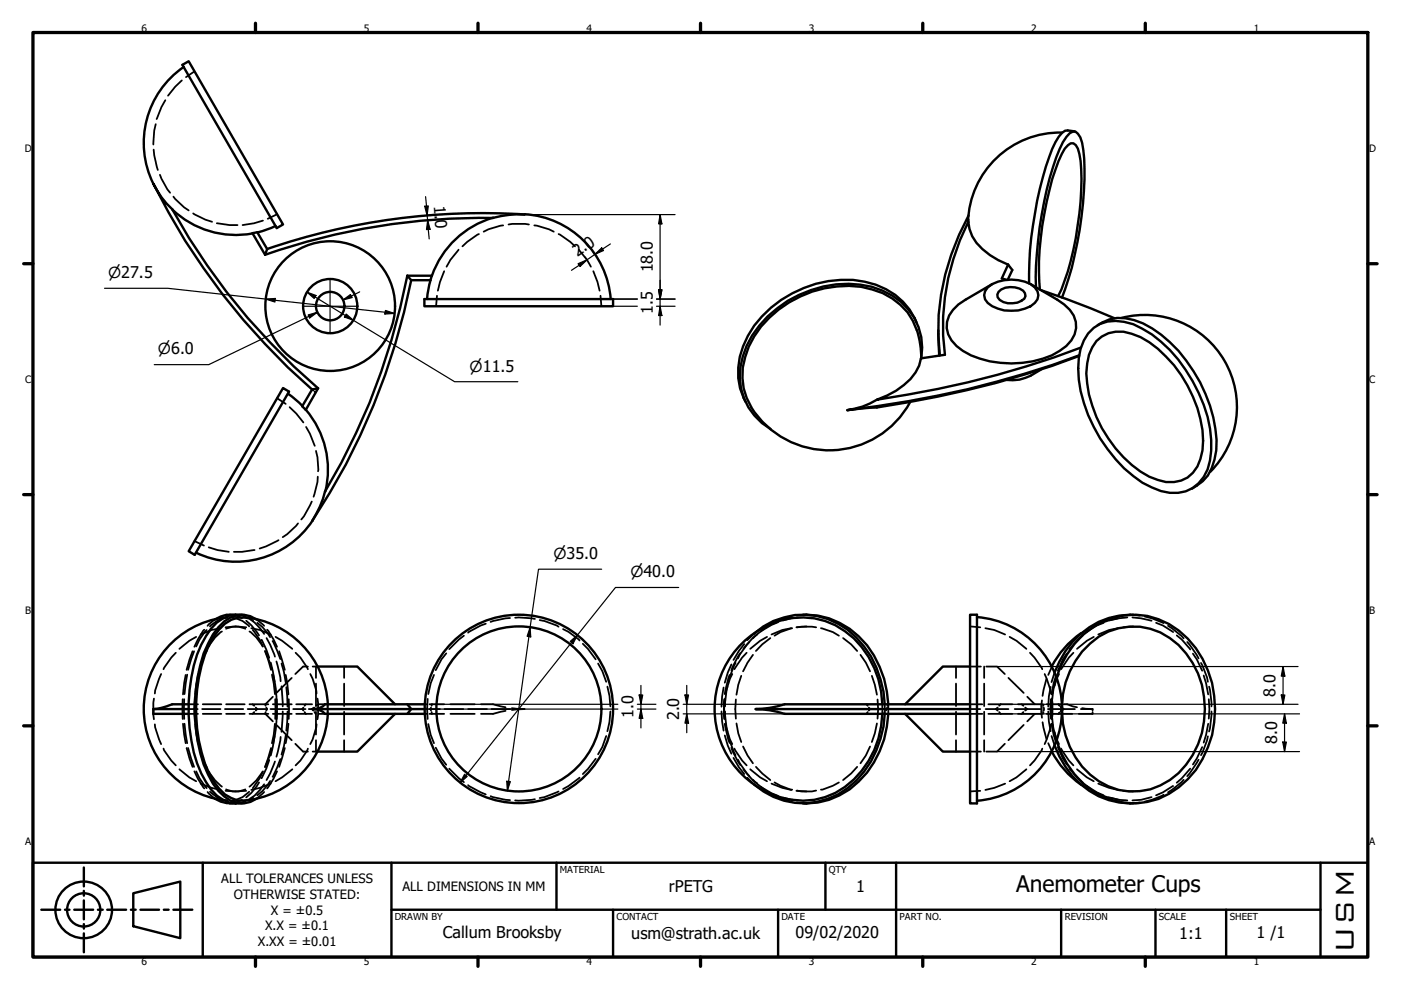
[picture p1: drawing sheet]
<svg xmlns="http://www.w3.org/2000/svg" width="297mm" height="210mm" viewBox="0 0 297 210" stroke-linecap="round" stroke-linejoin="round" font-family="sans-serif">
<!-- layer: Hidden (ISO) -->
<g fill="none" stroke="#000" stroke-width=".38">
<path d="M38.5 17.1l-1.4 1.3-1.5 1.9M41.2 15.1l-1.8 1.3M32.6 31.7l.1 1.2 .8 3.1M33 26.3l-.3 1.4-.2 2.9M33.9 37.1l1.6 3.1 .6 .7M35.1 21.2l-.9 1.5-1 2.5M36.8 41.7l2.3 2.3 .9 .6M41 45.2l2.6 1.4 1.4 .4M46 47.3l2.7 .4h1.7M55.8 46.8l-2 .5-2.4 .4M58.7 45.4l-1.9 1M94.2 57.5l-.9 2.3-.5 1.8"/>
<path d="M97.2 52.9l-1.7 2.2-.8 1.5M101.5 49.6l-2.4 1.7-1.1 .9M106.7 47.8l-3.1 .8-1 .5M107.8 47.6l.8-.1 3.5 .1M113.3 47.8l3.1 .8 1 .5M118.4 49.6l2.5 1.7 1 .9M122.7 52.9l1.8 2.2 .8 1.5M125.8 57.5l.9 2.3 .4 1.8M92.6 62.7l-.1 2.2M127.3 62.7l.2 2.2M58.7 84.4l1.9 1.2M61.4 86.3l1.4 1.4 1.5 1.9"/>
<path d="M64.9 90.5l.8 1.5 1 2.5M66.2 82.6l.2 .2M66.7 83l.2 .2M67 95.6l.3 1.3 .1 3M41.2 114.7l2 1M44.3 116l1.8 .6 2.4 .4M54 116.6l-2.7 .4h-1.7M59.1 114.5l-2.7 1.4-1.3 .4M63.2 111l-2.3 2.3-1 .6M66.1 106.3l-1.6 3.1-.6 .7M67.4 101.1l-.1 1.1-.8 3.1M37.3 138.4l-1 1-1.6 2.5"/>
<path d="M40.8 138.1l-1.2 3.9M41.1 138.1l-1.2 3.9M41.6 135l-1.5 .9-2.1 1.7M43.3 133.5l-1.3 2-.8 1.6M43.8 133.6l-1.5 2-.7 1.5M43.8 138l-1.1 2.5-.3 1.5M45.5 131.4l-1.5 1.3M46.7 133.2l-1.9 .4-2.3 .9M47.1 133.9a7.9 7.9 0 0 0-2.8 3.2M47.4 131h.3M47.8 133l2.2-.2 2.2 .2M47.9 133.3a4.5 4.5 0 0 1 4.1 0"/>
<path d="M47.9 130.9h.4M48.2 131a5.9 5.9 0 0 0-3.7 1.8M49.2 131a5.5 5.5 0 0 1 3.6 1.8M49.3 130.4l1.4 .3 .6 .4M50 130.3l2.1 .5M51.7 130.9l1.3 .3 .7 .3M52.2 131.6l1.1 1 1.6 2.1M52.9 133.9a8.7 8.7 0 0 1 2.8 3.2M53 131.3l1 .7 2 2.4M53.3 133.2l1.8 .4 2.3 .9M53.6 133.6l1.5 2 .7 1.5M54.4 131.4l1.6 1.3"/>
<path d="M54.5 132.1l1.1 .8 1.7 2.2M55.4 135.7l1.1 2 .6 1.8M56.2 138.1l1.3 3.9M56.2 138l1.5 4M56.5 135.3l.8 1.4 1 2.5M56.6 133.5l1.4 2 .7 1.6M57.8 135.9l1.6 3.8M58.4 135l1.4 .9 2.2 1.7M59.2 138.1l1.2 3.9M62.7 138.4l1 1 1.6 2.5M94.6 138.5l-1 1.3-1.2 2.3M98.4 134.8l-1.1 .8-2.1 2"/>
<path d="M103 132.2l-1.1 .4-2.6 1.5M108.1 131l-.9 .1-3.2 .8M109.2 131l.8-.1 3.4 .3M114.4 131.5l1 .2 3 1.2M119.4 133.4l1.1 .6 2.4 1.8M123.6 136.5l1.1 1.1 1.6 2.2M157 138.5l-1.7 2.9-.2 .7M157.8 136.6l-1.1 1.4-1.2 1.9M158.3 138.4l-.9 1-1.7 2.5M158.9 136.1l-2.1 2.7-.3 .8M159.6 138.8l-1.1 1.7-1 1.8M159.9 134.3l-1.5 1.4"/>
<path d="M160.5 134.5l-.9 .7-2 2.4M162.6 135l-1.4 .9-2.1 1.7M162.9 132.7l-2.8 2.1-.5 .6M163.3 135.3l-1.7 1.3-1.3 1.4M165 131.9l-1.4 .6-2.3 1.4M167.8 133.2l-1.9 .4-2.3 .9M167.8 130.7l-1.4 .4-2.6 1M168 133.2l-2.5 .8-1.3 .8M168 131l-2 .5M169 133l.9-.1 3.1 .1M171 130.3l-2.1 .2M171 132.8l-2.2 .2"/>
<path d="M174.1 133.2l2.5 .8 1.3 .8M178.8 135.3l1.7 1.3 1.2 1.4M182.4 138.8l1.2 1.7 .9 1.8M205.7 132.8l2.1 .2M208.9 133.2l1.9 .4 2.3 .9M214.1 135l1.4 .9 2.1 1.7M218.4 138.4l.9 1 1.7 2.5M226.2 138.6l-.8 1.2-1.1 2.4M227.6 138.4l-1 1-1.6 2.5M229.6 134.7l-1.1 .9-1.7 2.1M230.7 133.4l-1.5 .9M231.9 135l-1.5 .9-2.1 1.7"/>
<path d="M234 132.1l-1.5 .5-2.1 1.4M234.8 131.7l-3.3 1.2M237 133.2l-1.9 .4-2.2 .9M237.3 131l-1.7 .4M239 130.9l-1.8 .2-2.3 .5M239.6 130.3l2.1 .2M240.1 130.9l1.8 .2 2.3 .5M240.3 132.8l-2.2 .2M242.7 130.7l1.5 .4 2.5 1M245.1 132.1l1.5 .5 2.1 1.4M247.6 132.7l2.9 2.1 .5 .6M249.5 134.7l1.1 .9 1.7 2.1"/>
<path d="M251.7 136.1l2.4 3.5M252.9 138.6l.8 1.2 1.2 2.4M32.6 148.1l-.1 .9 .1 3.5M32.8 153.6l.1 .6 1.3 3.6M34.2 142.9l-1.3 3.5-.1 .6M34.7 158.7l1.6 2.6 1 1M38.7 148.2v4.2M38.8 153.5l.6 4.1M39.1 148.2v4.2M39.1 153.5l.6 4.1M39.4 143.1l-.6 4.1M39.6 158.6l1.2 4"/>
<path d="M39.7 143l-.6 4.2M39.9 158.6l1.2 4M40 149.3h2M40 150.3h1.9M40 151.4h2M41.3 148.2l-.1 2.1 .1 2.1M41.4 153.5l.2 2 .4 2.2M42 143l-.4 2.2-.2 2M42.4 158.7l.3 1.5 1.1 2.5M42.9 150.3h3.8M43 149.3h3.9M43 151.4h3.9"/>
<path d="M47.7 150.3h3.9M47.9 149.3h4M47.9 151.4h4M52.5 150.3h3.9M52.9 149.3h4M52.9 151.4h4M53.5 149.3l.4 .3M53.9 151l-.4 .4M54.2 150l.3 .3-.3 .4M56.2 149.3l.1 .3M56.3 151.4l1.5 1.5M56.3 151l-.1 .4"/>
<path d="M56.5 150l.1 .3-.1 .4M57.3 150.3h3.9M57.4 140.5l.8 4.1M57.5 158.6l-1.3 4M57.7 143l.6 4.2M57.7 158.7l-1.5 4M57.8 147.7l-1.5 1.6M57.8 149.3h4M57.8 151.4h4M57.9 143l.5 2.2 .1 2M58.2 156.1l-.8 4.1M58.3 153.5l-.3 2.3-.3 1.8"/>
<path d="M58.4 145.6l.3 4.2M58.4 148.2v4.2M58.5 153.5l-.1 2-.5 2.2M58.6 140.2l.8 3.4 .1 .8M58.6 153.7l3.2 3.2M58.7 150.8l-.3 4.2M58.7 148.2v4.2M59.5 156.2l-.9 4.2M59.7 145.5l.2 4.3M59.7 140.7l.5 1.8 .4 2.2M59.9 150.8l-.2 4.4M60.4 158.6l-1.2 4"/>
<path d="M60.6 143.1l.6 4.1M60.6 155.9l-.4 2.3-.5 1.8M60.7 145.7l.3 4.1M61 150.8l-.3 4.1M61.2 153.5l-.6 4.1M61.2 148.2v4.2M61.8 143.7l-3.2 3.2M62.2 150.3h2.6M62.6 157.7l1.7 1.7h1M62.8 149.3h3.4M62.8 151.4h3.4M64.3 150l-.2 .3 .2 .4"/>
<path d="M64.6 151l.2 .4M64.8 149.3l-.2 .3M65.3 158.7l-1.6 2.6-1 1M65.3 141.3h-1l-1.7 1.6M65.5 150.3h.7M65.8 142.9l.5 1 .8 3.1M66.2 150.3l.2 .4M66.3 159.4h1M66.3 141.3h1M66.6 150l-.4 .3M66.7 151l.2 .4M67 141.3v2.4"/>
<path d="M67 144.9v4.8M67 150.9v4.8M67 156.9v2.5M67.1 153.6l-.8 3.2-.5 1M67.3 148.1l.1 .9-.1 3.5M67.4 149.3l-.4 .3M67.6 149.3h1.3M67.6 151.4h1.3M69.5 149.3v.7M69.5 150.7v.7M73 141.3v2.4M73 144.9v4.8"/>
<path d="M73 150.9v4.8M73 156.9v2.5M90 149.3h.6M90 150.3h.4M90 151.4h.6M90.7 148.2l-.1 2.1 .1 2.1M90.8 153.5l.5 2.3 .7 1.8M90.9 150.3h2.4M91.1 149.3h3.1M91.1 151.4h3.1M91.4 150l-.2 .3 .2 .4M91.5 151l.1 .4"/>
<path d="M91.6 149.3l-.1 .3M92 143.1l-.7 1.8-.5 2.3M92.4 158.5l1.2 2.3 1 1.4M94.2 150.3h4M95.5 149.3h5.1M95.5 151.4h5.1M99.3 150.3h4M102 149.3h2.5l2.7 .7M104.2 150.3h4M107.2 150.7l-2.7 .7h-2.5M108.5 150.1l2.7 .2M109.2 150.3h2"/>
<path d="M111.2 150.3l-2.7 .2M126.8 140.7l.9 1.6 .8 2.3M128.5 156.1l-.8 2.3-.9 1.5M128.8 145.6l.4 1.9 .2 2.3M129.4 150.8l-.2 2.3-.4 1.9M153 150.8l.4 4.1M153.4 145.8l-.3 1.9-.1 2.1M153.5 148.2v4.2M153.7 155.9l.6 2.2 .8 1.7M153.7 153.5l1 4M153.7 150.8l.4 3.6 .1 .7M153.7 148.1l-.2 .9v2.6l.2 .9"/>
<path d="M153.9 153.6l.8 3.2 .6 1M154.2 145.6l-.5 4.2M154.5 156.1l.2 .9 1.3 3.1M154.7 143.1l-1 4.1M155.1 140.9l-.8 1.7-.6 2.2M155.1 158.5l.2 .8 1.7 2.9M155.3 142.9l-.6 1-.8 3.1M155.7 158.7l1.7 2.6 .9 1M156 140.6l-1.3 3-.2 1M156 148.3l-.1 2 .1 2.1M156.1 153.4l.4 2.1 .7 1.8M157.2 143.3l-.7 1.9-.4 2.1"/>
<path d="M157.5 158.3l1 1.9 1.1 1.6M183.7 149.3l.3 .3M184 151l-.3 .4M184.2 150l.3 .3-.3 .4M184.5 158.3l-.9 1.9-1.2 1.6M184.8 143.3l.7 1.9 .4 2.1M185.9 153.4l-.4 2.1-.7 1.8M186.1 148.3l.1 2-.1 2.1M187.1 149.3v.7M187.1 150.7v.7M187.6 149.3v.7M187.6 150.7v.7"/>
<path d="M187.6 151l-.2 .4M188.1 150l-.3 .7M188.3 149.3l-.1 .3M188.3 149.3v.7M188.3 150.7v.7M202.7 141.3v2.4M202.7 144.9v4.8M202.7 150.9v4.8M202.7 156.9v2.5M205.7 159.4h2.3M205.7 141.3h2.3M205.7 149.3h2.6"/>
<path d="M205.7 150.3h2.1M205.7 151.4h2.6M208.7 141.3v2.4M208.7 144.9v4.8M208.7 150.9v4.8M208.7 156.9v2.5M209 150.3h4.8M209.1 141.3h2.3l1.6 1.6M209.5 149.3h5.1M209.5 151.4h5.1M211.5 150l-.4 .3 .4 .4M211.8 151l.4 .4"/>
<path d="M212.2 149.3l-.4 .3M213 157.7l-1.6 1.7h-2.3M213.8 143.7l3.2 3.2M215.1 150.3h5.6M215.8 149.3h4.9M215.8 151.4h4.9M216.6 149.3l.4 .3M217 151l-.4 .4M217 153.7l-3.2 3.2M217.4 150l.4 .3-.4 .4M217.8 147.7l1.6 1.6M219.4 151.4l-1.6 1.5"/>
<path d="M220.8 149.3v.7M220.8 150.7v.7M220.9 148.5v3.7M221 158.7l-1.7 2.6-.9 1M221 153.1l.9 3.6M221.1 149.3l.1 .3M221.2 151l-.1 .4M221.3 150v.7M221.5 142.9l1.3 3.5v.6M221.9 143.9l-.9 3.6M221.9 149.3h3.1M221.9 151.4h5.4"/>
<path d="M222.2 150.3h2.9M222.2 150.8l.2 2.1 .4 2.1M222.2 157.6l.8 1.7M222.8 145.6l-.4 2.1-.2 2.1M222.8 153.6v.6l-1.3 3.6M222.8 148.2l-.1 2.1 .1 2.1M222.9 153.5l.5 2.3 .5 1.7M222.9 156.1l.7 1.9M223 150.8l.3 3.6M223 148.1l.1 .9-.1 3.5-.1-.9zM223 141.4l-.8 1.7M223.1 153.6l.9 3.2 .5 1"/>
<path d="M223.3 146.3l-.3 3.6M223.6 142.6l-.7 2M223.6 155.2l.4 1.8M223.9 143.2l-.5 1.7-.5 2.3M224 143.7l-.4 1.7M224.3 158.4l1.1 2.4 .8 1.3M224.5 142.9l-.5 1-.9 3.1M224.7 149.6l-.3-.3 .3 .3M224.7 151l-.3 .4 .3-.3M224.9 150l.3 .3-.3 .4M224.9 149.8l.3 .3M225 158.7l1.6 2.6 1 1"/>
<path d="M225.2 149.8v.3M225.2 150.5v.3M225.2 150.6l-.3 .2M225.4 150.3h2.5M225.6 149.3h.7l2 .7M229.2 150.3h2.4M229.4 150.1l2.2 .2M231.6 151v.4h-2.9M231.6 150.3v.4M254.6 140.6l1.3 3 .2 1M254.9 158.4l-1.2 2.4-.8 1.3M255.2 143.2l.5 1.7 .5 2.3"/>
<path d="M256.1 156.1l-.2 .9-1.3 3.1M256.2 153.5l-.5 2.3-.5 1.7M256.3 148.2l.1 2.1-.1 2.1M256.3 145.6l.6 4.2M256.9 150.8l-.4 3.6-.2 .7M38 163.1l2.1 1.7 1.5 .8M41.2 163.5l.8 1.6 1.3 2.1M41.6 163.5l.7 1.5 1.5 2.1M42.5 166.2l2.3 .8 1.9 .5M44 167.9l1.5 1.4M44.3 163.6a9.3 9.3 0 0 0 2.8 3.2M44.5 167.9a5.9 5.9 0 0 0 3.7 1.8"/>
<path d="M47.4 169.6l.3 .1M47.8 167.7l2.2 .1 2.2-.1M47.9 167.4a4.5 4.5 0 0 0 4.1 0M47.9 169.7l.4 .1M51.3 169.6l-2 .7M52.1 169.8l-.7 .4-1.4 .1M52.8 167.9a5.5 5.5 0 0 1-3.6 1.8M53.7 169.1l-.7 .4-1.3 .3M54.9 165.9l-1.6 2.2-1.1 1M55.7 163.6a10.4 10.4 0 0 1-2.8 3.2M55.8 163.5l-.7 1.5-1.5 2.1M56 167.9l-1.6 1.4"/>
<path d="M56 166.3l-2 2.4-1 .6M57.1 161.1l-.6 1.9-1.1 2M57.3 165.6l-1.7 2.1-1.1 .9M57.4 166.2l-2.3 .8-1.8 .5M58.3 161.5l-1 2.5-.8 1.4M58.7 163.5l-.7 1.6-1.4 2.1M59.4 160.9l-1.6 3.8M62 163.1l-2.2 1.7-1.4 .8M95.2 163l2.1 2 1.1 .8M99.3 166.5l2.6 1.5 1.1 .4M104 168.8l3.2 .8h.9M113.4 169.5l-3.4 .3-.8-.1"/>
<path d="M118.4 167.8l-3 1.2-1 .2M122.9 164.9l-2.4 1.8-1.1 .6M126.3 160.9l-1.6 2.1-1.1 1.1M155.5 160.7l1.2 2 1.1 1.4M156.5 161.1l.3 .7 2.1 2.8M157.6 163.1l2 2.4 .9 .6M158.4 164.9l1.5 1.4M159.1 163.1l2.1 1.7 1.4 .8M159.6 165.3l.5 .5 2.8 2.2M160.3 162.6l1.3 1.4 1.7 1.4M161.3 166.8l2.3 1.4 1.4 .6M163.6 166.2l2.3 .8 1.9 .5"/>
<path d="M163.8 168.5l2.6 1.1 1.4 .4M164.2 165.9l1.3 .7 2.5 .8M166 169.1l2 .5M168.8 167.7l2.2 .1M168.9 170.2l2.1 .1M169 167.6l.9 .2h2.2l.9-.2M177.9 165.9l-1.3 .7-2.5 .8M181.7 162.6l-1.2 1.4-1.7 1.4M207.8 167.7l-2.1 .1M213.1 166.2l-2.3 .8-1.9 .5M217.6 163.1l-2.1 1.7-1.4 .8M226.8 163l1.7 2 1.1 1"/>
<path d="M228.3 163.1l2.1 1.7 1.5 .8M229.2 166.3l1.5 1M230.4 166.7l2.1 1.3 1.5 .6M231.5 167.7l1.5 .7 1.8 .6M232.9 166.2l2.2 .8 1.9 .5M234.9 169l2.3 .6 1.8 .1M235.6 169.2l1.7 .4M238.1 167.7l2.2 .1M241.7 170.2l-2.1 .1M244.2 169l-2.3 .6-1.8 .1M246.7 168.5l-2.5 1.1-1.5 .4M248.7 166.7l-2.1 1.3-1.5 .6"/>
<path d="M251 165.3l-.5 .5-2.9 2.2M252.3 163l-1.7 2-1.1 1M254.1 161.1l-2.4 3.5"/>
</g>
<g fill="#000">
<circle cx="66.2" cy="150.3" r=".19"/>
<circle cx="224.4" cy="151.4" r=".19"/>
</g>
<!-- layer: Visible (ISO) -->
<g fill="none" stroke="#000" stroke-width=".51">
<path d="M38.7 13.8l1.3-.8 20 34.6-1.3 .8zM39 14.2a19.5 19.5 0 0 0-6.5 24.8M32.5 39a17.6 17.6 0 0 0 4 5.4 137.9 137.9 0 0 0 30.9 37.9l-1.2 .3a142 142 0 0 1-33.7-43.6zM225.2 28.1a19.5 19.5 0 0 0-20 19M227.8 27.8l-2-.1a7.6 7.6 0 0 0-2.7 3.9 82.2 82.2 0 0 0-4.9 28.5M36.5 44.4a19.5 19.5 0 0 0 17.1 5.1M56.6 52.8l-2.1-3.6-1 .2 2.7 4.6M56.6 52.8l-.4 1.2M58.4 47.9l-3.8 1.4M86.4 58.5a142.4 142.4 0 0 1-17.5 45.7 20.9 20.9 0 0 1-2.7 6.2M86.4 58.5l.8 .9a142.6 142.6 0 0 1-21 51M86.4 58.5h5.2l-.4 .9"/>
<path d="M87.2 59.4h4M91.3 59.4l-.8 4M104.5 46.2a20.1 20.1 0 0 1 6.7-.7 139.9 139.9 0 0 0-54.6 7.3M104.6 46.2a139.9 139.9 0 0 0-48.4 7.8M104.6 46.2a19.5 19.5 0 0 0-13 12.2M111.2 45.4a19.5 19.5 0 0 1 18.3 18M205.3 46.5v.5M205.4 45.7a49.6 49.6 0 0 0-6.1 29.6M213.7 56.1a14.8 14.8 0 0 1-7.6-6l-.6-1.6-.2-1.5a48.5 48.5 0 0 0-5 28.2l-5 .8a9 9 0 0 1-3.7 5.6l-1.6 1.2-1.9 1.1-2.2 .8a203.3 203.3 0 0 0 43.3-11M213.7 56.1l-1.3 2.9 1 .3M213.7 56.1l.9 1.1-.9 2.1M90 63.4h40v1.5h-40z"/>
<path d="M194.3 68.4a14.3 14.3 0 0 0-11-8.7 24 24 0 0 0-24.7 11.5 14.6 14.6 0 0 0-.5 14M194.4 70a13.4 13.4 0 0 0-9.5-8.6 22.8 22.8 0 0 0-19.8 4.2 19.1 19.1 0 0 0-7.6 12.3 12.8 12.8 0 0 0 1.8 8.4M194.4 70a19.5 19.5 0 0 1 .9 6M195.3 76a12.9 12.9 0 0 0-8.2-14.4 21.8 21.8 0 0 0-17.7 .9 22 22 0 0 0-11.9 13.1 13 13 0 0 0 5.9 15.4M198.9 70l.2 5.3M209.4 60.9a8.4 8.4 0 0 1 10 0 2.17 2.17 0 0 1 0 3.3 8.4 8.4 0 0 1-10 0 2.17 2.17 0 0 1 0-3.3zM210.4 60.2l-5.7 3.3a6.8 6.8 0 0 0-4 6.1 6.7 6.7 0 0 0 3.5 4.8 21.6 21.6 0 0 0 18.8 .9 9 9 0 0 0 4.8-4.4 5.3 5.3 0 0 0-2.2-6.3l-1.4-1.1-5.7-3.3M211.7 61.9a4.2 4.2 0 0 1 5.2-.3l.4 .5 .1 .7a2.84 2.84 0 0 1-2.7 1.5 3.2 3.2 0 0 1-3.2-1.3v-.5zM219.6 60.9a79.7 79.7 0 0 1 5.1-29.3 6.2 6.2 0 0 1 2.8-3.7h.5a4.7 4.7 0 0 1 1.7 3.9 76.1 76.1 0 0 1-4.5 31.3M220.5 61.4a66.3 66.3 0 0 1 3.9-27.2l1.3-2.7 .7-.7 .6-.4h.6l.5 .4a10.1 10.1 0 0 1 1.1 5.1 70.3 70.3 0 0 1-4.2 25.5l-.7 1.4M220.9 78.3a10.4 10.4 0 0 1-7.5 2.3M220.9 61.6l5.2 1.8 10.2 4.1"/>
<path d="M228.8 75.5a199.7 199.7 0 0 1-42.9 10.9l-6.3 .6a15.6 15.6 0 0 0 6.3-2.3M228.8 75.3a206.6 206.6 0 0 1-49.2 11.7M231.9 69.5a7.6 7.6 0 0 1 6.4-1.3 18.2 18.2 0 0 1 7.8 4.2 33.2 33.2 0 0 1 10.4 18.4 18.2 18.2 0 0 1-.5 8.7 7.6 7.6 0 0 1-9.9 4.6 23.5 23.5 0 0 1-11.3-8.9 29.9 29.9 0 0 1-6.2-17.1 10.8 10.8 0 0 1 3.3-8.6zM232.5 72.3a6.8 6.8 0 0 1 7.5-1.5 17 17 0 0 1 7.2 4.8 27.4 27.4 0 0 1 7.9 17.8 9.6 9.6 0 0 1-3.3 7.9 7.2 7.2 0 0 1-6.3 .5 19 19 0 0 1-9-6.7 27.3 27.3 0 0 1-6.2-15.9 10.4 10.4 0 0 1 2.2-6.9zM232.7 68.9a8.4 8.4 0 0 1 7.7-1 24.1 24.1 0 0 1 12.6 10.8 28.9 28.9 0 0 1 4.9 16.8 10.4 10.4 0 0 1-2.9 6.5l-2.3 1.6M237.8 67.4a19.5 19.5 0 0 1 21.8 9.1 19.5 19.5 0 0 1-3 23.5M60 82.3l1.3 .7-20 34.6-1.3-.7zM61 83.5l3.1 2.6M64.9 86.9a19.5 19.5 0 0 1 4.1 17.3M67.4 82.3l-2.6 4.6-.7-.8 2.1-3.5M193 85.3a19.5 19.5 0 0 1-33.7 1M66.3 110.4a19.5 19.5 0 0 1-24.7 6.8"/>
<path d="M47.4 131a19.5 19.5 0 0 0-16.9 19.3 19.5 19.5 0 0 0 16.9 19.4M48.7 130.3h2.6M49.3 130.4l-1.2-.1-1.3 .4-1.3 .7M50 130.3a7.7 7.7 0 0 0-6.3 4.5 28.8 28.8 0 0 0-3.7 14.1 34.9 34.9 0 0 0 2.7 15.1 10.8 10.8 0 0 0 5.9 6.2l1.4 .1M51.7 130.9a6.2 6.2 0 0 0-5.2 2.5 23.5 23.5 0 0 0-4.7 12.9 34.6 34.6 0 0 0 2.5 17.6 10.8 10.8 0 0 0 4.7 5.3l1.4 .5 1.3 .1M51.7 130.9a19.5 19.5 0 0 1 17.8 18.4M54.4 131.4a5.4 5.4 0 0 0-6.8 .3 16.8 16.8 0 0 0-5.1 9.2 35.4 35.4 0 0 0 1.6 23.3 11.2 11.2 0 0 0 4.8 5.6 5.2 5.2 0 0 0 5.5-.5M159.9 134.3a15.6 15.6 0 0 1 23.3 2.8 21.6 21.6 0 0 1 4.4 12.2M170.2 130.3a17.1 17.1 0 0 1 16.3 11.1l1 2.5 .5 2.7 .3 2.7M205.7 130.3h1.4v40h-1.4zM207.1 130.8a19.4 19.4 0 0 1 18 19.5h.3M229.2 134.3a19.5 19.5 0 0 0-6.2 7"/>
<path d="M240.3 130.3a16.7 16.7 0 0 0-15.7 10l-1 2.3M32.5 150.3v1.1h7.5M32.5 150.3h7.5M40 149.3h-3.5a11.9 11.9 0 0 1-4 1M66.2 150.3h23.8M67.3 141.3h8.5l8 8M69.5 151.3a19.5 19.5 0 0 1-17.8 18.5M83.8 151.4l-8 8h-8.5M86.4 149.3l.8 1-.8 1.1M90 149.3h-21.1a3.2 3.2 0 0 1-2.7 1 3.2 3.2 0 0 1 2.7 1.1h21.1M160.2 150.3h45.5M187.1 149.3a19.5 19.5 0 0 0-10-16.7 17.2 17.2 0 0 0-19.2 3.3 19.5 19.5 0 0 0-5.6 20 19.5 19.5 0 0 0 15.7 13.7"/>
<path d="M187.1 151.4a19.7 19.7 0 0 1-10 16.7 14.7 14.7 0 0 1-9.1 1.5M187.6 151.4a20.5 20.5 0 0 1-9.9 17 15.5 15.5 0 0 1-17.8-2.1M188.3 151.4a20.3 20.3 0 0 1-10.3 17.2 15.3 15.3 0 0 1-7.8 1.7M191.9 151.4l8 8h5.8M205.7 141.3h-5.8l-8 8M205.7 149.3h-39.3a20.8 20.8 0 0 1-6.2 1 20.8 20.8 0 0 1 6.2 1.1h39.3M223 159.3a19.5 19.5 0 0 0 6.2 7M223.6 158a17.9 17.9 0 0 0 13.7 12.2l3 .1M224 143.7a19.5 19.5 0 0 1 9.7-11.9 15.5 15.5 0 0 1 18.1 3.6 22.1 22.1 0 0 1 0 29.8 15.6 15.6 0 0 1-24-1.1l-1.5-2.1-1.3-2.4-1-2.6M225.2 149.8a17.7 17.7 0 0 1 9.8-15.9 13.8 13.8 0 0 1 16.5 4.6 19.4 19.4 0 0 1-1.6 25.4 13.8 13.8 0 0 1-20.5-1.4 18.7 18.7 0 0 1-4.2-11.7M225.2 150.1l.2 .2-.2 .3M225.2 150.3a19.5 19.5 0 0 1-18.1 19.5"/>
<path d="M45.5 169.3l1.3 .7 1.3 .3h1.2M48.7 170.3h2.6"/>
<circle cx="70" cy="64.9" r="13.7"/>
<circle cx="70" cy="64.9" r="5.7"/>
<circle cx="70" cy="64.9" r="3"/>
<circle cx="110" cy="150.3" r="17.5"/>
<circle cx="110" cy="150.3" r="20"/>
</g>
<!-- layer: Border (ISO) -->
<g fill="none" stroke="#000" stroke-width=".7">
<path d="M7 6.9h283v196h-283zM54.2 4.9v2M101.3 4.9v2M148.5 4.9v2M195.6 4.9v2M242.8 4.9v2M5 55.9h2M290 55.9h2M5 104.9h2M290 104.9h2M5 153.9h2M290 153.9h2"/>
<path d="M54.2 202.9v2M101.3 202.9v2M148.5 202.9v2M195.6 202.9v2M242.8 202.9v2"/>
</g>
<!-- layer: Title (ISO) -->
<g fill="none" stroke="#000" stroke-width=".51">
<path d="M7 182.9h283v20h-283zM8.8 192.9h4M13.8 192.9h.9M15.7 192.9h4M17.8 183.9v4M17.8 188.9v1M17.8 190.9v4M17.8 195.9v1M17.8 197.9v4M20.8 192.9h1M22.7 192.9h4M27.7 192.9h1.1"/>
<path d="M28.3 189.4l9.9-2.5v12l-9.9-2.5zM29.8 192.9h3.9M34.7 192.9h1.1M36.8 192.9h4M43 182.9v20M83 192.9h197M83 182.9v20M118 182.9v10M130 192.9v10M165 192.9v10M175 182.9v10M190 182.9v20"/>
<path d="M225 192.9v10M245 192.9v10M260 192.9v10M280 182.9v20"/>
<circle cx="17.7" cy="192.9" r="6"/>
<circle cx="17.7" cy="192.9" r="3.5"/>
</g>
<!-- layer: Dimension (ISO) -->
<g fill="none" stroke="#000" stroke-width=".25">
<path d="M90 43.7h.8l-.2 2zM90.2 41.7l.4 4M90.7 46.7l.5 1.9-.8 .1zM90.7 46.7l.3 3.9M91.3 45.6l-.7 .1 .1 1 .7-.1M111.2 45.5h31.9M122.6 55.9l1.9-.8-1.5 1.4zM124.5 55.1l-3.3 2.2M125.7 53.3l.4 .6-1.6 1.2-.5-.6M126.1 53.9l1.5-1.4 .4 .6zM129.4 51.7l-3.3 2.2M140 45.5l.3 2h-.7z"/>
<path d="M140 45.5v23.4M22.2 61.1h13.4l48 5.4M56.3 63.4l2.1-.1-.1 .7zM65.1 61.9l1.9 .7-.4 .7zM65.1 61.9l31.3 19h13.4M65.3 66.8l2-.6-1.6 1.2zM65.5 67.1l1.8-.9-23 11.1h-11.6M72.7 63.6l1.6-1.1 .4 .6zM73.4 66.6l1.5 1.3-1.9-.7zM76.3 61.9l-3.6 1.7M81.7 65.8l1.9 .7-2 .1zM130 63.4h5.1"/>
<path d="M130 64.9h5.1M139.2 63.4h3.9M139.2 64.9h3.9M139.6 61.4h.7l-.3 2zM140 64.9l.3 2h-.7zM112.4 133l.1 2-.7-.1zM120.9 136l1.5-1.3-.9 1.8zM127.6 120.7h-13.4l-6.6 47M143.9 124.6h-13.4l-33 41.4M91.2 150.3h39.8M91.6 149.3h39.4M135.1 149.3h4"/>
<path d="M135.1 150.3h4M135.5 147.4h.8l-.4 1.9zM135.9 150.3l.4 2h-.8zM135.9 145.3v9M144.8 149.3h21.6M144.8 151.4h21.6M145.2 147.4h.8l-.4 1.9zM145.6 151.4l.4 1.9h-.8zM145.6 145.3v10.1M211.4 141.3h63.8M211.4 159.4h64.1M212.2 149.3h63"/>
<path d="M212.2 151.4h63.3M271.7 147.4h.7l-.4 1.9zM272 157.3h.7l-.3 2.1zM272 141.3l.4 2.1h-.7zM272 141.3v8M272.4 151.4l.3 1.9h-.7zM272.4 151.4v8M98.5 164.2l.6 .4-1.6 1.4zM107.4 165.6l.8 .1-.6 2z"/>
</g>
<g fill="#000">
<path d="M90 43.7h.8l-.2 2z" fill-rule="evenodd"/>
<path d="M90.7 46.7l.5 1.9-.8 .1z" fill-rule="evenodd"/>
<path d="M122.6 55.9l1.9-.8-1.5 1.4z" fill-rule="evenodd"/>
<path d="M126.1 53.9l1.5-1.4 .4 .6z" fill-rule="evenodd"/>
<path d="M140 45.5l.3 2h-.7z" fill-rule="evenodd"/>
<path d="M56.3 63.4l2.1-.1-.1 .7z" fill-rule="evenodd"/>
<path d="M65.3 66.8l2-.6-1.6 1.2z" fill-rule="evenodd"/>
<path d="M65.1 61.9l1.9 .7-.4 .7z" fill-rule="evenodd"/>
<path d="M73.4 66.6l1.5 1.3-1.9-.7z" fill-rule="evenodd"/>
<path d="M72.7 63.6l1.6-1.1 .4 .6z" fill-rule="evenodd"/>
<path d="M81.7 65.8l1.9 .7-2 .1z" fill-rule="evenodd"/>
<path d="M139.6 61.4h.7l-.3 2z" fill-rule="evenodd"/>
<path d="M139.6 61.4h.7l-.3 2z" fill-rule="evenodd"/>
<path d="M140 64.9l.3 2h-.7z" fill-rule="evenodd"/>
<path d="M112.4 133l.1 2-.7-.1z" fill-rule="evenodd"/>
<path d="M120.9 136l1.5-1.3-.9 1.8z" fill-rule="evenodd"/>
<path d="M135.5 147.4h.8l-.4 1.9z" fill-rule="evenodd"/>
<path d="M135.9 150.3l.4 2h-.8z" fill-rule="evenodd"/>
<path d="M145.2 147.4h.8l-.4 1.9z" fill-rule="evenodd"/>
<path d="M145.6 151.4l.4 1.9h-.8z" fill-rule="evenodd"/>
<path d="M271.7 147.4h.7l-.4 1.9z" fill-rule="evenodd"/>
<path d="M272 157.3h.7l-.3 2.1z" fill-rule="evenodd"/>
<path d="M272 141.3l.4 2.1h-.7z" fill-rule="evenodd"/>
<path d="M272.4 151.4l.3 1.9h-.7z" fill-rule="evenodd"/>
<path d="M98.5 164.2l.6 .4-1.6 1.4z" fill-rule="evenodd"/>
<path d="M107.4 165.6l.8 .1-.6 2z" fill-rule="evenodd"/>
</g>
<!-- layer: Center Mark (ISO) -->
<path d="M70 59.4v11.1M64.5 64.9h11" fill="none" stroke="#000" stroke-width=".25"/>
<text font-size="7.3" x="287" y="202.1" transform="rotate(-90 287 202.1)">USM</text>
<text font-size="4.8" x="215.5" y="189.2">Anemometer Cups</text>
<g font-size="3.4">
<text x="92" y="43.7" transform="rotate(85 92 43.7)">1.0</text>
<text x="122.4" y="54.6" transform="rotate(-34 122.4 54.6)">2.0</text>
<text x="138.4" y="57.8" transform="rotate(-90 138.4 57.8)">18.0</text>
<text x="138.4" y="66.6" transform="rotate(-90 138.4 66.6)">1.5</text>
<text x="270.4" y="147.7" transform="rotate(-90 270.4 147.7)">8.0</text>
<text x="134.3" y="152.2" transform="rotate(-90 134.3 152.2)">1.0</text>
<text x="144" y="152.8" transform="rotate(-90 144 152.8)">2.0</text>
<text x="270.8" y="157.7" transform="rotate(-90 270.8 157.7)">8.0</text>
<text x="141.8" y="189.1">rPETG</text>
<text x="181.5" y="189.1">1</text>
<text x="93.9" y="198.9">Callum Brooksby</text>
<text x="133.8" y="199">usm@strath.ac.uk</text>
<text x="168.7" y="198.9">09/02/2020</text>
<text x="250" y="199.2">1:1</text>
<text x="266.4" y="198.9">1 /1</text>
</g>
<g font-size="3.2">
<text x="22.9" y="59">⌀27.5</text>
<text x="33.5" y="75.2">⌀6.0</text>
<text x="99.6" y="78.8">⌀11.5</text>
<text x="117.3" y="118.5">⌀35.0</text>
<text x="133.7" y="122.4">⌀40.0</text>
</g>
<g font-size="2.7">
<text x="46.9" y="187.3">ALL TOLERANCES UNLESS</text>
<text x="49.6" y="190.6">OTHERWISE STATED:</text>
<text x="85.3" y="188.9">ALL DIMENSIONS IN MM</text>
<text x="56.2" y="197.2">X.X = ±0.1</text>
<text x="57.4" y="193.9">X = ±0.5</text>
<text x="54.7" y="200.5">X.XX = ±0.01</text>
</g>
<g font-size="2.2">
<text x="30" y="6.7">6</text>
<text x="77.2" y="6.7">5</text>
<text x="124.3" y="6.7">4</text>
<text x="171.5" y="6.7">3</text>
<text x="218.6" y="6.7">2</text>
<text x="265.8" y="6.7">1</text>
<text x="5.3" y="32.2">D</text>
<text x="290.3" y="32.2">D</text>
<text x="5.3" y="81.2">C</text>
<text x="290.3" y="81.2">C</text>
<text x="5.3" y="130.2">B</text>
<text x="290.3" y="130.2">B</text>
<text x="5.3" y="179.2">A</text>
<text x="290.3" y="179.2">A</text>
<text x="30" y="204.7">6</text>
<text x="77.2" y="204.7">5</text>
<text x="124.3" y="204.7">4</text>
<text x="171.5" y="204.7">3</text>
<text x="218.6" y="204.7">2</text>
<text x="265.8" y="204.7">1</text>
</g>
<g font-size="2">
<text x="118.7" y="185.1">MATERIAL</text>
<text x="175.7" y="185.1">QTY</text>
<text x="83.7" y="195.1">DRAWN BY</text>
<text x="130.7" y="195.1">CONTACT</text>
<text x="165.7" y="195.1">DATE</text>
<text x="190.7" y="195.1">PART NO.</text>
<text x="225.7" y="195">REVISION</text>
<text x="245.7" y="195.1">SCALE</text>
<text x="260.7" y="195.1">SHEET</text>
</g>
</svg>
